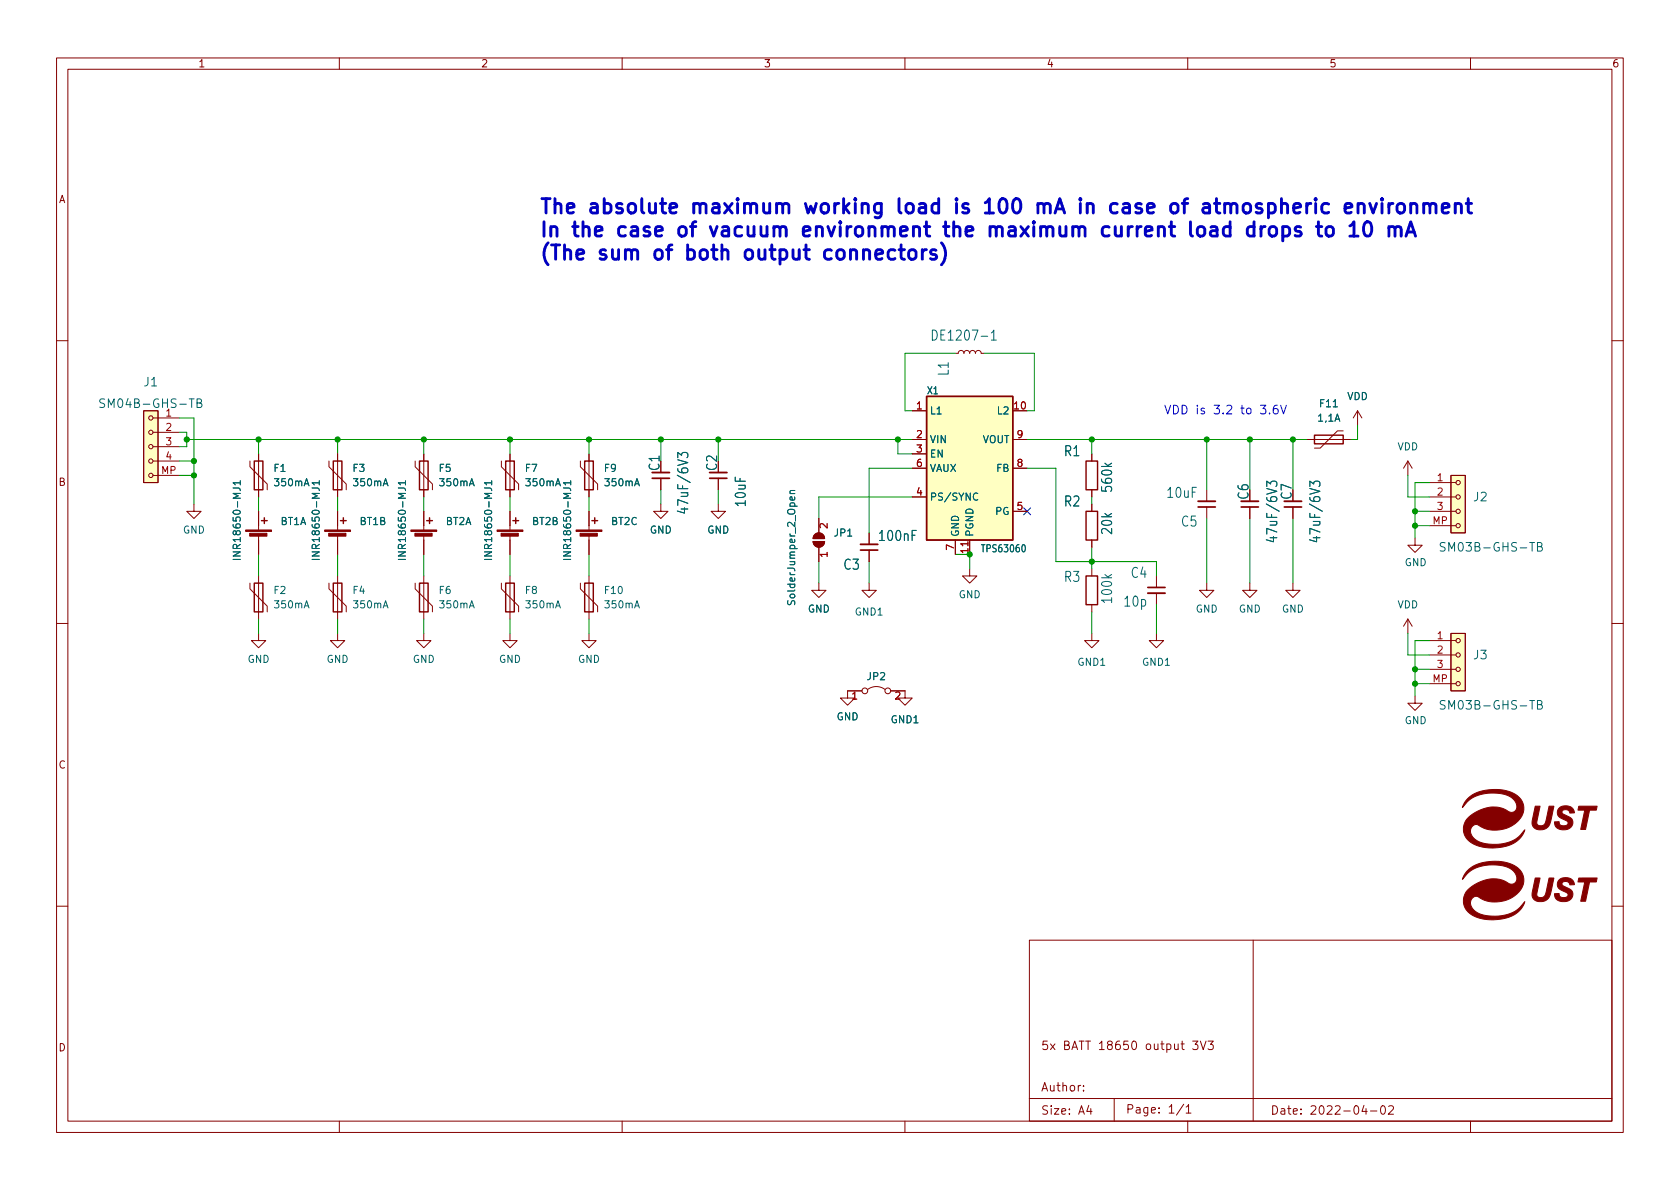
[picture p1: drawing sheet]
<svg xmlns="http://www.w3.org/2000/svg" width="297mm" height="210mm" viewBox="0 0 297 210" stroke-linecap="round" stroke-linejoin="round" font-family="sans-serif">
<g fill="none" stroke="#840000" stroke-width=".18">
<path d="M10 10.2h277v190.1h-277zM12 12.2h273v186.1h-273zM60 10.2v2M110 10.2v2M160 10.2v2M210 10.2v2M260 10.2v2M10 60.2h2M25.4 72.6h2.5v12.7h-2.5zM27.1 79h4.6M27.1 76.4h4.6M27.1 73.9h4.6"/>
<path d="M161.3 77.7h2.5M161.3 72.6h2.5M168.9 62.5h.5l.2-.4 .3-.1 .4 .1 .1 .4 .2-.3 .3-.2 .4 .1 .1 .4 .3-.4 .4-.1 .2 .2 .2 .3 .1-.4 .4-.1 .3 .1 .2 .4h.5M179.1 77.7h2.5M179.1 72.6h2.5M231.1 77.7h7.7M237.5 76.2h-1l-3.1 3h-1M240 72.6l-.7 1.3M240 72.6v2.6M240 72.6l.8 1.3M285 60.2h2M27.1 84.1h4.6"/>
<path d="M27.1 81.5h4.6M34.3 89.1v1.3h1.3l-1.3 1.3-1.3-1.3h1.3M44.2 81.5v1l3 3.1v1M45.7 80.3v7.6M45.7 90.4v3.3M45.7 94.7v3.3M58.2 81.5v1l3 3.1v1M59.7 80.3v7.6M59.7 90.4v3.3M59.7 94.7v3.3M73.4 81.5v1l3.1 3.1v1M74.9 80.3v7.6"/>
<path d="M74.9 90.4v3.3M74.9 94.7v3.3M88.6 81.5v1l3.1 3.1v1M90.2 80.3v7.6M90.2 90.4v3.3M90.2 94.7v3.3M102.6 81.5v1l3.1 3.1v1M104.1 80.3v7.6M104.1 90.4v3.3M104.1 94.7v3.3M116.8 89.1v1.3h1.3l-1.3 1.3-1.2-1.3h1.2M116.8 84.6v2"/>
<path d="M127 89.1v1.3h1.3l-1.3 1.3-1.3-1.3h1.3M127 84.6v2M143.8 95.8h2a1.02 1.02 0 0 1-1 1 1.02 1.02 0 0 1-1-1zM144.1 94.5a1.02 1.02 0 0 1 1.1-.2 1.02 1.02 0 0 1 .6 .9h-2zM144.8 91.7v2.5M144.8 96.8v2.5M153.7 94.2v2.1M153.7 97.3v2M161.3 87.9h2.5M161.3 80.3h2.5M161.3 82.8h2.5M168.9 95.5v2.5"/>
<path d="M171.4 95.5v2.5M179.1 90.4h2.5M179.1 82.8h2.5M193 80.3v1.2M193 86.6v1.3M193 89.1v1.3M193 95.5v1.3M213.4 86.6v2M213.4 89.7v2M221 89.7v2M228.6 89.7v2M248.9 81.5l-.7 1.3"/>
<path d="M248.9 81.5v2.6M248.9 81.5l.8 1.3M250.2 95.1v1.3h1.3l-1.3 1.3-1.3-1.3h1.3M252.7 93h4.7M252.7 90.4h4.7M252.7 87.9h4.7M252.7 85.3h4.7M256.5 84.1h2.6v10.1h-2.6zM10 110.2h2M44.2 103.1v1l3 3.1v1M45.7 112v1.3h1.3l-1.3 1.2-1.3-1.2h1.3M45.7 101.8v7.7"/>
<path d="M58.2 103.1v1l3 3.1v1M59.7 112v1.3h1.3l-1.3 1.2-1.3-1.2h1.3M59.7 101.8v7.7M73.4 103.1v1l3.1 3.1v1M74.9 112v1.3h1.3l-1.3 1.2-1.2-1.2h1.2M74.9 101.8v7.7M88.6 103.1v1l3.1 3.1v1M90.2 112v1.3h1.2l-1.2 1.2-1.3-1.2h1.3M90.2 101.8v7.7M102.6 103.1v1l3.1 3.1v1M104.1 112v1.3h1.3l-1.3 1.2-1.2-1.2h1.2M104.1 101.8v7.7"/>
<path d="M144.8 103.1v1.3h1.2l-1.2 1.3-1.3-1.3h1.3M153.7 103.1v1.3h1.2l-1.2 1.3-1.3-1.3h1.3M171.4 100.6v1.2h1.3l-1.3 1.3-1.2-1.3h1.2M193 112v1.3h1.3l-1.3 1.2-1.2-1.2h1.2M193 100.6v1.2M193 106.9v1.3M204.5 112v1.3h1.2l-1.2 1.2-1.3-1.2h1.3M204.5 101.8v2.1M204.5 104.9v2M213.4 103.1v1.3h1.2l-1.2 1.3-1.3-1.3h1.3M221 103.1v1.3h1.2l-1.2 1.3-1.3-1.3h1.3M228.6 103.1v1.3h1.3l-1.3 1.3-1.3-1.3h1.3"/>
<path d="M248.9 109.5v2.5M248.9 109.5l-.7 1.2M248.9 109.5l.8 1.2M252.7 118.4h4.7M252.7 115.8h4.7M252.7 113.3h4.7M256.5 112h2.6v10.2h-2.6zM285 110.2h2M152.4 122.2h-2.5v1.2h1.2l-1.2 1.3-1.3-1.3h1.3M153.4 121.9a2.54 2.54 0 0 1 3.1 0M157.5 122.2h2.5v1.2h1.3l-1.3 1.3-1.3-1.3h1.3M250.2 123.1v1.3h1.3l-1.3 1.2-1.3-1.2h1.3"/>
<path d="M252.7 120.9h4.7M10 160.2h2M182 166.3h103v32h-103zM221.6 166.3v32M285 160.2h2M60 198.3v2M110 198.3v2M160 198.3v2M182 194.3h103M191.6 192.8v.1M191.6 192v.1M197 194.3v4"/>
<path d="M200.2 184.2l.3-.1a.81 .81 0 0 1 .5 .6 .81 .81 0 0 1-.3 .8l-.1 .1a.81 .81 0 0 1-.4-1.4zM208.8 184.6h.6M209 184.1v1.3l.4 .2M209.7 195.8l.4-.5v1.5M209.7 196.8h.9M210 198.3v2M242.3 196.5h1.2M244.3 195.6l.2-.1a.81 .81 0 0 1 .5 .7 .81 .81 0 0 1-.3 .8h-.1a.81 .81 0 0 1-.6-.6 .81 .81 0 0 1 .3-.8zM245.5 195.7l.6-.2 .2 .2 .1 .3-.9 1h.9M260 198.3v2"/>
<circle cx="26.7" cy="79" r=".38"/>
<circle cx="26.7" cy="73.9" r=".38"/>
<circle cx="26.7" cy="76.4" r=".38"/>
<circle cx="26.7" cy="81.5" r=".38"/>
<circle cx="26.7" cy="84.1" r=".38"/>
<circle cx="257.8" cy="90.4" r=".38"/>
<circle cx="257.8" cy="85.3" r=".38"/>
<circle cx="257.8" cy="93" r=".38"/>
<circle cx="257.8" cy="87.9" r=".38"/>
<circle cx="257.8" cy="113.3" r=".38"/>
<circle cx="257.8" cy="118.4" r=".38"/>
<circle cx="257.8" cy="115.8" r=".38"/>
<circle cx="152.9" cy="122.2" r=".51"/>
<circle cx="157" cy="122.2" r=".51"/>
<circle cx="257.8" cy="120.9" r=".38"/>
</g>
<path d="M115.3 83.6h3.1M125.5 83.6h3M152.1 96.3h3.1M211.8 88.6h3.1M219.5 88.6h3M227.1 88.6h3M202.9 104.9h3.1" fill="none" stroke="#840000" stroke-width=".33"/>
<path d="M115.3 84.6h3.1M125.5 84.6h3M152.1 97.3h3.1M211.8 89.7h3.1M219.5 89.7h3M227.1 89.7h3M202.9 103.9h3.1" fill="none" stroke="#840000" stroke-width=".3"/>
<g fill="none" stroke="#006464" stroke-width=".18">
<path d="M173.5 59.5h1.1M175.3 58.9l.4-.5v1.7M33.5 70.5h.8M33.9 70.5v1.6M34.8 71.3h.5l.3-.2v-.3l-.1-.2-.7-.1v1.6h.6l.3-.3a.4 .4 0 0 0-.4-.5M175.3 60.1h.8M235.7 71.9h.8M41.2 86.3h.9a.41 .41 0 0 1 .4 .5M42.5 85.4h-1.3l.4 .3M42.5 85v.7M53.8 85.9l.4-1.3 .4 1.3M53.9 85.5h.6"/>
<path d="M55.2 86.3h.9a.41 .41 0 0 1 .4 .5M56.5 85.4h-1.3l.3 .3M56.5 85v.7M67.8 85.9l.4-1.3 .4 1.3M67.9 85.5h.6M70.4 86.3h.9a.41 .41 0 0 1 .4 .5M71.7 85.4h-1.3l.4 .3M71.7 85v.7M83 85.9l.4-1.3 .4 1.3M83.1 85.5h.6M85.7 86.3h.9a.41 .41 0 0 1 .3 .5M86.9 85.4h-1.2l.3 .3"/>
<path d="M86.9 85v.7M98.2 85.9l.5-1.3 .4 1.3M98.4 85.5h.6M99.6 86.3h.9a.41 .41 0 0 1 .4 .5M100.9 85.4h-1.3l.4 .3M100.9 85v.7M112.2 85.9l.4-1.3 .4 1.3M112.3 85.5h.6M119.8 80.9v-.9l.7 .5 .2-.4h.7l.2 .2v.4l-.2 .2M139.7 87.3h.8M140.5 87.9v.3l-.2 .2h-.6v-.5l.3-.1 .1 .6M140.5 86.7l-.8 .1v.3l.1 .2"/>
<path d="M162 93.8h-.7v1.8M172.9 87.3a.6 .6 0 0 0-.9 .4 .6 .6 0 0 0 .6 .8l.3-.2M180.8 96.4l.1-.1a.72 .72 0 0 1 0 1.3 .94 .94 0 0 1-.1-1.2zM224 86v-.9l.7 .5 .1-.4h.8l.2 .2v.4l-.2 .2M231.6 86v-.9l.7 .5 .1-.4h.8l.2 .2v.4l-.2 .2M270.5 95.9h.8M270.9 95.9v1.6M271.8 96.7h.5l.3-.2v-.3l-.1-.2-.7-.1v1.6h.6l.3-.3a.4 .4 0 0 0-.4-.5M53.8 107.5l.4-1.3 .4 1.3M53.9 107.1h.6M67.8 107.5l.4-1.3 .4 1.3M67.9 107.1h.6"/>
<path d="M83 107.5l.4-1.3 .4 1.3M83.1 107.1h.6M98.2 107.5l.5-1.3 .4 1.3M98.4 107.1h.6M112.2 107.5l.4-1.3 .4 1.3M112.3 107.1h.6M270.5 123.9h.8M270.9 123.9v1.5M271.8 124.6h.5l.3-.1v-.3l-.1-.3h-.7v1.5h.6l.3-.3a.4 .4 0 0 0-.4-.5"/>
</g>
<g fill="none" stroke="#840000" stroke-width=".25">
<path d="M163.8 70.1h15.3v25.4h-15.3zM232.4 77h5.1v1.5h-5.1zM45 81.5h1.5v5.1h-1.5zM46.2 92.1h1M46.7 91.6v1M58.9 81.5h1.6v5.1h-1.6zM60.2 92.1h1M60.7 91.6v1M74.2 81.5h1.5v5.1h-1.5zM75.4 92.1h1.1M75.9 91.6v1M89.4 81.5h1.5v5.1h-1.5z"/>
<path d="M90.7 92.1h1M91.2 91.6v1M103.4 81.5h1.5v5.1h-1.5zM104.6 92.1h1.1M105.2 91.6v1M192 90.4h2.1v5.1h-2.1zM192 81.5h2.1v5.1h-2.1zM45 103.1h1.5v5.1h-1.5zM58.9 103.1h1.6v5.1h-1.6zM74.2 103.1h1.5v5.1h-1.5zM89.4 103.1h1.5v5.1h-1.5zM103.4 103.1h1.5v5.1h-1.5z"/>
<path d="M192 101.8h2.1v5.1h-2.1z"/>
</g>
<g fill="#840000" stroke="#840000" stroke-width=".18">
<path d="M143.8 95.8h2a1.02 1.02 0 0 1-1 1 1.02 1.02 0 0 1-1-1z"/>
<path d="M144.1 94.5a1.02 1.02 0 0 1 1.1-.2 1.02 1.02 0 0 1 .6 .9h-2z"/>
<path d="M87.9 93.7h4.6v.3h-4.6z"/>
<path d="M88.6 94.3h3v.5h-3z"/>
<path d="M72.6 93.7h4.6v.3h-4.6z"/>
<path d="M73.4 94.3h3v.5h-3z"/>
<path d="M57.4 93.7h4.6v.3h-4.6z"/>
<path d="M58.1 94.3h3.1v.5h-3.1z"/>
<path d="M43.4 93.7h4.6v.3h-4.6z"/>
<path d="M44.1 94.3h3.1v.5h-3.1z"/>
<path d="M279.1 142.6h3.3l-.2 .7h-1.1l-.8 3.4h-.8l.7-3.4h-1.2z"/>
<path d="M275.7 142.9a1.6 1.6 0 0 1 2.7 .8l-.4 .1a.35 .35 0 0 1-.4 0 .35 .35 0 0 1-.2-.4 .64 .64 0 0 0-.7-.3 .64 .64 0 0 0-.5 .7l.3 .2a2.09 2.09 0 0 1 1.6 1.3 1.71 1.71 0 0 1-2.8 1.1l-.3-.4-.2-.7h.6a.25 .25 0 0 1 .3 .1 .25 .25 0 0 1 0 .3 .8 .8 0 0 0 .9 .4 .8 .8 0 0 0 .6-.7l-.5-.4a1.47 1.47 0 0 1-1.3-1.6z"/>
<path d="M271.4 142.6h.6a.24 .24 0 0 1 .3 0 .24 .24 0 0 1-.1 .4l-.4 2.2a.77 .77 0 0 0 .6 .9 .77 .77 0 0 0 .9-.8l.6-2.7h.8l-.4 1.9a2.14 2.14 0 0 1-1.6 2.2 1.45 1.45 0 0 1-1.6-.5 1.45 1.45 0 0 1-.1-1.6z"/>
<path d="M259.5 141.2l1-.7 1.2-.5 1.7-.4h1.6l1.5 .3 1.2 .4 1 .8 .5 .8 .2 1.2-.2 1-.8 1.1-1 .8-1.4 .6-1.6 .2-1.5-.2-1.2-.5a1.08 1.08 0 0 0-1.3 0 1.08 1.08 0 0 0-.3 1.3l.6 .9 1 .6 1.4 .3 1.8 .1 1.7-.3 1.2-.5 .9-.7 .9-1.1-.6 1.3-1.1 1-1.1 .5-1.4 .3-1.5 .2-1.7-.2-1.3-.4-.9-.5-.8-.7-.4-.9v-1.1l.4-1.1 .8-.9 1.2-.7 1.4-.6 1.2-.2 1.5 .1 1.1 .5a1.08 1.08 0 0 0 1.6 0 1.08 1.08 0 0 0-.1-1.5l-.7-.8-1.1-.5-1.4-.2h-1.6l-1.5 .3-1.2 .5-.8 .6-1 1.1 .3-.8z"/>
<path d="M101.9 93.7h4.5v.3h-4.5z"/>
<path d="M102.6 94.3h3v.5h-3z"/>
<path d="M279.1 155.3h3.3l-.2 .7h-1.1l-.8 3.4h-.8l.7-3.4h-1.2z"/>
<path d="M275.7 155.6a1.6 1.6 0 0 1 2.7 .8l-.4 .1a.35 .35 0 0 1-.4 0 .35 .35 0 0 1-.2-.4 .64 .64 0 0 0-.7-.3 .64 .64 0 0 0-.5 .7l.3 .2a2.09 2.09 0 0 1 1.6 1.3 1.71 1.71 0 0 1-2.8 1.1l-.3-.4-.2-.7h.6a.25 .25 0 0 1 .3 .1 .25 .25 0 0 1 0 .3 .8 .8 0 0 0 .9 .4 .8 .8 0 0 0 .6-.7l-.5-.4a1.47 1.47 0 0 1-1.3-1.6z"/>
<path d="M271.4 155.3h.6a.24 .24 0 0 1 .3 0 .24 .24 0 0 1-.1 .4l-.4 2.2a.77 .77 0 0 0 .6 .9 .77 .77 0 0 0 .9-.8l.6-2.7h.8l-.4 1.9a2.14 2.14 0 0 1-1.6 2.2 1.45 1.45 0 0 1-1.6-.5 1.45 1.45 0 0 1-.1-1.6z"/>
<path d="M259.5 153.9l1-.7 1.2-.5 1.7-.4h1.6l1.5 .3 1.2 .4 1 .8 .5 .8 .2 1.2-.2 1-.8 1.1-1 .8-1.4 .6-1.6 .2-1.5-.2-1.2-.5a1.08 1.08 0 0 0-1.3 0 1.08 1.08 0 0 0-.3 1.3l.6 .9 1 .6 1.4 .3 1.8 .1 1.7-.3 1.2-.5 .9-.7 .9-1.1-.6 1.3-1.1 1-1.1 .5-1.4 .3-1.5 .2-1.7-.2-1.3-.4-.9-.5-.8-.7-.4-.9v-1.1l.4-1.1 .8-.9 1.2-.7 1.4-.6 1.2-.2 1.5 .1 1.1 .5a1.08 1.08 0 0 0 1.6 0 1.08 1.08 0 0 0-.1-1.5l-.7-.8-1.1-.5-1.4-.2h-1.6l-1.5 .3-1.2 .5-.8 .6-1 1.1 .3-.8z"/>
</g>
<path d="M146.2 98h-1.2l.3 .4M146.2 92.6v.8l-.9-.8-.3 .2 .1 .5M171.1 95.8v.7M150.8 122.7l.3-.3v1.2M158.4 122.5l.5-.1 .2 .3-.8 .9h.8" fill="none" stroke="#a90000" stroke-width=".18"/>
<g fill="#ffffc2" stroke="#ffffc2" stroke-width=".18">
<path d="M256.5 84.1h2.6v10.1h-2.6z"/>
<path d="M25.4 72.6h2.5v12.7h-2.5z"/>
<path d="M256.5 112h2.6v10.2h-2.6z"/>
<path d="M163.8 70.1h15.3v25.4h-15.3z"/>
</g>
<g fill="none" stroke="#0000c2" stroke-width=".51">
<path d="M159 35.1v2.2l.3 .4M167.2 39.2v2.2l.1 .2 .5 .2M169.1 35.1l-.1 .1 .1 .2 .1-.2-.1-.1v.3M169.1 36v1.7M171.2 36.1l-.6-.1-.4 .3 .1 .4 .9 .2 .1 .3-.1 .3-.3 .2-.7-.2M174.2 35.9l.7-.8v2.6M174.2 37.7h1.5M183.5 36.2a.63 .63 0 0 1 1.1 .1v1.4M183.5 36v1.7M184.6 36.3l.4-.3 .6 .1 .1 .2v1.4M198.6 36.1l.3-.1 .7 .1 .1 .2v1.4M199.7 36.6l-.8 .1a.5 .5 0 0 0-.4 .5 .5 .5 0 0 0 .4 .5l.8-.2"/>
<path d="M209 36h1M210 35.1l-.5 .1-.1 .3v2.2M240.1 36.2a.63 .63 0 0 1 1.1 .1v1.4M240.1 36v1.7M241.3 39.5a.61 .61 0 0 1 .7-.3 .61 .61 0 0 1 .4 .5 1.49 1.49 0 0 1-.5 2.1 .65 .65 0 0 1-.7-.5 2.17 2.17 0 0 1 .1-1.8zM125.6 40.1l.6 1.7 .6-1.7M131.9 44.4a.69 .69 0 0 1 .6-.3 .69 .69 0 0 1 .6 .5v.8a.69 .69 0 0 1-.7 .5 .69 .69 0 0 1-.7-.5v-.8zM142 40.9l1.2-.2-.1-.5-.7-.1-.4 .3v1l.1 .2 .3 .2 .7-.2M147 44.3l-.7-.1-.5 .4v.8l.2 .3 .3 .1 .7-.1M166.8 40.1h1M175 40.3a.63 .63 0 0 1 1.1 .1v1.4M176.1 40.4l.4-.3 .6 .1 .1 .2v1.4"/>
<path d="M196.1 40.2l-.7-.1-.5 .4v.8l.2 .3 .3 .2 .7-.2M211.8 40.3a.69 .69 0 0 1 .7-.2 .69 .69 0 0 1 .5 .4v.8a.69 .69 0 0 1-.6 .5 .69 .69 0 0 1-.7-.5v-.8zM222.9 40.1v1.7M223.7 40.1a.65 .65 0 0 0-.8 .4M234.6 40.3a.69 .69 0 0 1 .6-.2 .69 .69 0 0 1 .6 .4v.8a.69 .69 0 0 1-.7 .5 .69 .69 0 0 1-.7-.5v-.8zM248.6 41.8l.8-2.6 .9 2.6M248.8 41h1.2"/>
</g>
<g fill="none" stroke="#009600" stroke-width=".18">
<path d="M31.7 73.9h2.6v15.2M31.7 76.4h1.3v2.6h-1.3M33 77.7h128.3M45.7 77.7v2.6M59.7 77.7v2.6M74.9 77.7v2.6M90.2 77.7v2.6M104.1 77.7v2.6M116.8 77.7v3.8M127 77.7v3.8M158.7 77.7v2.6h2.6M168.9 62.5h-8.9v10.1h1.3"/>
<path d="M174 62.5h8.9v10.1h-1.3M181.6 77.7h49.5M193 77.7v2.6M213.4 77.7v8.9M221 77.7v8.9M228.6 77.7v8.9M240 75.2v2.5h-1.2M31.7 84.1h2.6M31.7 81.5h2.6M45.7 87.9v2.5M45.7 98v3.8M59.7 87.9v2.5"/>
<path d="M59.7 98v3.8M74.9 87.9v2.5M74.9 98v3.8M90.2 87.9v2.5M90.2 98v3.8M104.1 87.9v2.5M104.1 98v3.8M116.8 86.6v2.5M127 86.6v2.5M144.8 99.3v3.8M153.7 99.3v3.8M161.3 82.8h-7.6v11.4"/>
<path d="M161.3 87.9h-16.5v3.8M168.9 98h2.5v2.6M181.6 82.8h5.1v16.5h17.8v2.5M193 87.9v1.2M193 96.8v3.8M213.4 91.7v11.4M221 91.7v11.4M228.6 91.7v11.4M248.9 84.1v3.8h3.8M250.2 93h2.5M250.2 90.4h2.5M252.7 85.3h-2.5v9.8"/>
<path d="M45.7 109.5v2.5M59.7 109.5v2.5M74.9 109.5v2.5M90.2 109.5v2.5M104.1 109.5v2.5M193 108.2v3.8M204.5 106.9v5.1M248.9 112v3.8h3.8M250.2 118.4h2.5M252.7 113.3h-2.5v9.8M250.2 120.9h2.5"/>
</g>
<path d="M181 89.8l1.2 1.2M182.2 89.8l-1.2 1.2" fill="none" stroke="#000084" stroke-width=".18"/>
<g fill="#009600" stroke="#009600" stroke-width=".18">
<circle cx="250.2" cy="118.4" r=".46"/>
<circle cx="250.2" cy="120.9" r=".46"/>
<circle cx="250.2" cy="90.4" r=".46"/>
<circle cx="250.2" cy="93" r=".46"/>
<circle cx="116.8" cy="77.7" r=".46"/>
<circle cx="90.2" cy="77.7" r=".46"/>
<circle cx="104.1" cy="77.7" r=".46"/>
<circle cx="127" cy="77.7" r=".46"/>
<circle cx="74.9" cy="77.7" r=".46"/>
<circle cx="213.4" cy="77.7" r=".46"/>
<circle cx="193" cy="77.7" r=".46"/>
<circle cx="171.4" cy="98" r=".46"/>
<circle cx="193" cy="99.3" r=".46"/>
<circle cx="158.7" cy="77.7" r=".46"/>
<circle cx="221" cy="77.7" r=".46"/>
<circle cx="228.6" cy="77.7" r=".46"/>
<circle cx="45.7" cy="77.7" r=".46"/>
<circle cx="59.7" cy="77.7" r=".46"/>
<circle cx="34.3" cy="81.5" r=".46"/>
<circle cx="33" cy="77.7" r=".46"/>
<circle cx="34.3" cy="84.1" r=".46"/>
</g>
<g font-size="3.5" fill="#0000c2">
<text x="95.2" y="37.8">The</text>
<text x="95.2" y="41.9">In</text>
<text x="101.2" y="41.9">the</text>
<text x="104.1" y="37.8">absolute</text>
<text x="109.6" y="41.9">case</text>
<text x="120.7" y="41.9">of</text>
<text x="122.8" y="37.8">maximum</text>
<text x="126.9" y="41.9">vacuum</text>
<text x="143.2" y="37.8">working</text>
<text x="143.8" y="41.9">environment</text>
<text x="160.1" y="37.8">load</text>
<text x="169.3" y="41.9">the</text>
<text x="176.4" y="37.8">100</text>
<text x="177.7" y="41.9">maximum</text>
<text x="186.1" y="37.8">mA in</text>
<text x="198.1" y="41.9">current</text>
<text x="200.1" y="37.8">case</text>
<text x="211.2" y="37.8">of</text>
<text x="214.1" y="41.9">load</text>
<text x="217.4" y="37.8">atmospheric</text>
<text x="224.8" y="41.9">drops</text>
<text x="237.8" y="41.9">to</text>
<text x="243.1" y="37.8">environment</text>
<text x="243.9" y="41.9">10</text>
<text x="95.2" y="46">(The</text>
<text x="105.8" y="46">sum</text>
<text x="116" y="46">of</text>
<text x="122.2" y="46">both</text>
<text x="133" y="46">output</text>
<text x="147.5" y="46">connectors)</text>
</g>
<g font-size="2.5" fill="#006464">
<text x="164.4" y="60.8">DE1207-1</text>
<text x="168.3" y="66.6" transform="rotate(-90 168.3 66.6)">L1</text>
<text x="188" y="81.2">R1</text>
<text x="132.4" y="89.8" transform="rotate(-90 132.4 89.8)">10uF</text>
<text x="197.2" y="87.2" transform="rotate(-90 197.2 87.2)">560k</text>
<text x="206.1" y="88.6">10uF</text>
<text x="122.2" y="91.1" transform="rotate(-90 122.2 91.1)">47uF/6V3</text>
<text x="188" y="90.1">R2</text>
<text x="197.2" y="94.7" transform="rotate(-90 197.2 94.7)">20k</text>
<text x="208.7" y="93.7">C5</text>
<text x="149" y="101.3">C3</text>
<text x="155.2" y="96.2">100nF</text>
<text x="226.4" y="96.2" transform="rotate(-90 226.4 96.2)">47uF/6V3</text>
<text x="234" y="96.2" transform="rotate(-90 234 96.2)">47uF/6V3</text>
<text x="188" y="103.4">R3</text>
<text x="197.2" y="106.9" transform="rotate(-90 197.2 106.9)">100k</text>
<text x="198.5" y="107.8">10p</text>
<text x="199.8" y="102.7">C4</text>
</g>
<g font-size="2.5" fill="#840000">
<text x="117.2" y="83.4" transform="rotate(-90 117.2 83.4)">C1</text>
<text x="127.3" y="83.4" transform="rotate(-90 127.3 83.4)">C2</text>
<text x="221.3" y="88.5" transform="rotate(-90 221.3 88.5)">C6</text>
<text x="228.9" y="88.5" transform="rotate(-90 228.9 88.5)">C7</text>
</g>
<g font-size="2.1" fill="#006464">
<text x="25.3" y="68.8">J1</text>
<text x="17.3" y="72.6">SM04B-GHS-TB</text>
<text x="260.4" y="89.1">J2</text>
<text x="254.3" y="98">SM03B-GHS-TB</text>
<text x="260.4" y="117">J3</text>
<text x="254.3" y="125.9">SM03B-GHS-TB</text>
</g>
<g font-size="2.1" fill="#0000c2">
<text x="205.7" y="73.3">VDD is</text>
<text x="214.7" y="73.3">3.2</text>
<text x="219.6" y="73.3">to</text>
<text x="223.2" y="73.3">3.6V</text>
</g>
<g font-size="2.1" fill="#840000">
<text x="184" y="186.1">5x</text>
<text x="188" y="186.1">BATT 18650</text>
<text x="202.8" y="186.1">output</text>
<text x="211.2" y="186.1">3V3</text>
<text x="184" y="193.5">Author:</text>
<text x="184" y="197.6">Size:</text>
<text x="190.7" y="197.6">A4</text>
<text x="199" y="197.4">Page:</text>
<text x="206.5" y="197.4">1/1</text>
<text x="224.6" y="197.6">Date:</text>
<text x="231.6" y="197.6">2022-04-02</text>
</g>
<g font-size="1.8" fill="#840000">
<text x="35" y="12.3">1</text>
<text x="85" y="12.3">2</text>
<text x="135" y="12.3">3</text>
<text x="185" y="12.3">4</text>
<text x="235" y="12.3">5</text>
<text x="285" y="12.3">6</text>
<text x="10.4" y="36.3">A</text>
<text x="10.3" y="86.3">B</text>
<text x="10.3" y="136.3">C</text>
<text x="10.3" y="186.3">D</text>
</g>
<g font-size="1.8" fill="#006464">
<text x="163.8" y="70.1">X1</text>
<text x="238.1" y="71.1">VDD</text>
<text x="164.3" y="73.7">L1</text>
<text x="176.2" y="73.7">L2</text>
<text x="232.8" y="74.9">1,1A</text>
<text x="233.1" y="72.4">F11</text>
<text x="48.3" y="83.8">F1</text>
<text x="62.2" y="83.8">F3</text>
<text x="77.5" y="83.8">F5</text>
<text x="92.7" y="83.8">F7</text>
<text x="106.7" y="83.8">F9</text>
<text x="164.3" y="78.7">VIN</text>
<text x="164.3" y="81.3">EN</text>
<text x="164.3" y="83.8">VAUX</text>
<text x="173.7" y="78.7">VOUT</text>
<text x="176.1" y="83.8">FB</text>
<text x="247" y="80">VDD</text>
<text x="48.3" y="86.4">350mA</text>
<text x="62.2" y="86.4">350mA</text>
<text x="77.5" y="86.4">350mA</text>
<text x="92.7" y="86.4">350mA</text>
<text x="106.7" y="86.4">350mA</text>
<text x="164.3" y="88.9">PS/SYNC</text>
<text x="32.3" y="94.7">GND</text>
<text x="49.5" y="93.2">BT1A</text>
<text x="63.5" y="93.2">BT1B</text>
<text x="78.7" y="93.2">BT2A</text>
<text x="94" y="93.2">BT2B</text>
<text x="108" y="93.2">BT2C</text>
<text x="114.8" y="94.7">GND</text>
<text x="125" y="94.7">GND</text>
<text x="147.3" y="95.3">JP1</text>
<text x="169.9" y="95" transform="rotate(-90 169.9 95)">GND</text>
<text x="172.5" y="95" transform="rotate(-90 172.5 95)">PGND</text>
<text x="175.9" y="91.4">PG</text>
<text x="42.9" y="99.3" transform="rotate(-90 42.9 99.3)">INR18650-MJ1</text>
<text x="56.9" y="99.3" transform="rotate(-90 56.9 99.3)">INR18650-MJ1</text>
<text x="72.1" y="99.3" transform="rotate(-90 72.1 99.3)">INR18650-MJ1</text>
<text x="87.4" y="99.3" transform="rotate(-90 87.4 99.3)">INR18650-MJ1</text>
<text x="101.4" y="99.3" transform="rotate(-90 101.4 99.3)">INR18650-MJ1</text>
<text x="173.3" y="98">TPS63060</text>
<text x="248.3" y="100.5">GND</text>
<text x="48.3" y="105.4">F2</text>
<text x="48.3" y="108">350mA</text>
<text x="62.2" y="105.4">F4</text>
<text x="62.2" y="108">350mA</text>
<text x="77.5" y="105.4">F6</text>
<text x="77.5" y="108">350mA</text>
<text x="92.7" y="105.4">F8</text>
<text x="92.7" y="108">350mA</text>
<text x="106.7" y="105.4">F10</text>
<text x="106.7" y="108">350mA</text>
<text x="141" y="107.3" transform="rotate(-90 141 107.3)">SolderJumper_2_Open</text>
<text x="169.4" y="106.2">GND</text>
<text x="247" y="108">VDD</text>
<text x="142.8" y="108.7">GND</text>
<text x="151.1" y="109.2">GND1</text>
<text x="211.3" y="108.7">GND</text>
<text x="219" y="108.7">GND</text>
<text x="226.6" y="108.7">GND</text>
<text x="43.7" y="117.6">GND</text>
<text x="57.7" y="117.6">GND</text>
<text x="72.9" y="117.6">GND</text>
<text x="88.2" y="117.6">GND</text>
<text x="102.1" y="117.6">GND</text>
<text x="190.4" y="118.1">GND1</text>
<text x="201.9" y="118.1">GND1</text>
<text x="153.1" y="120.7">JP2</text>
<text x="147.8" y="127.8">GND</text>
<text x="157.4" y="128.3">GND1</text>
<text x="248.3" y="128.4">GND</text>
</g>
<g font-size="1.8" fill="#a90000">
<text x="29.2" y="73.7">1</text>
<text x="29.2" y="76.2">2</text>
<text x="161.9" y="72.4">1</text>
<text x="161.9" y="77.5">2</text>
<text x="179.1" y="72.4">10</text>
<text x="179.7" y="77.5">9</text>
<text x="28.4" y="83.8">MP</text>
<text x="29.2" y="78.7">3</text>
<text x="29.2" y="81.3">4</text>
<text x="161.9" y="80">3</text>
<text x="161.9" y="82.5">6</text>
<text x="179.7" y="82.5">8</text>
<text x="161.9" y="87.6">4</text>
<text x="254" y="85.1">1</text>
<text x="254" y="87.6">2</text>
<text x="179.7" y="90.2">5</text>
<text x="253.2" y="92.7">MP</text>
<text x="254" y="90.2">3</text>
<text x="147.1" y="98.7" transform="rotate(-90 147.1 98.7)">1</text>
<text x="168.7" y="97.4" transform="rotate(-90 168.7 97.4)">7</text>
<text x="171.2" y="98.1" transform="rotate(-90 171.2 98.1)">11</text>
<text x="254" y="113">1</text>
<text x="254" y="115.6">2</text>
<text x="254" y="118.1">3</text>
<text x="150.4" y="124.5">1</text>
<text x="253.2" y="120.6">MP</text>
</g>
</svg>
